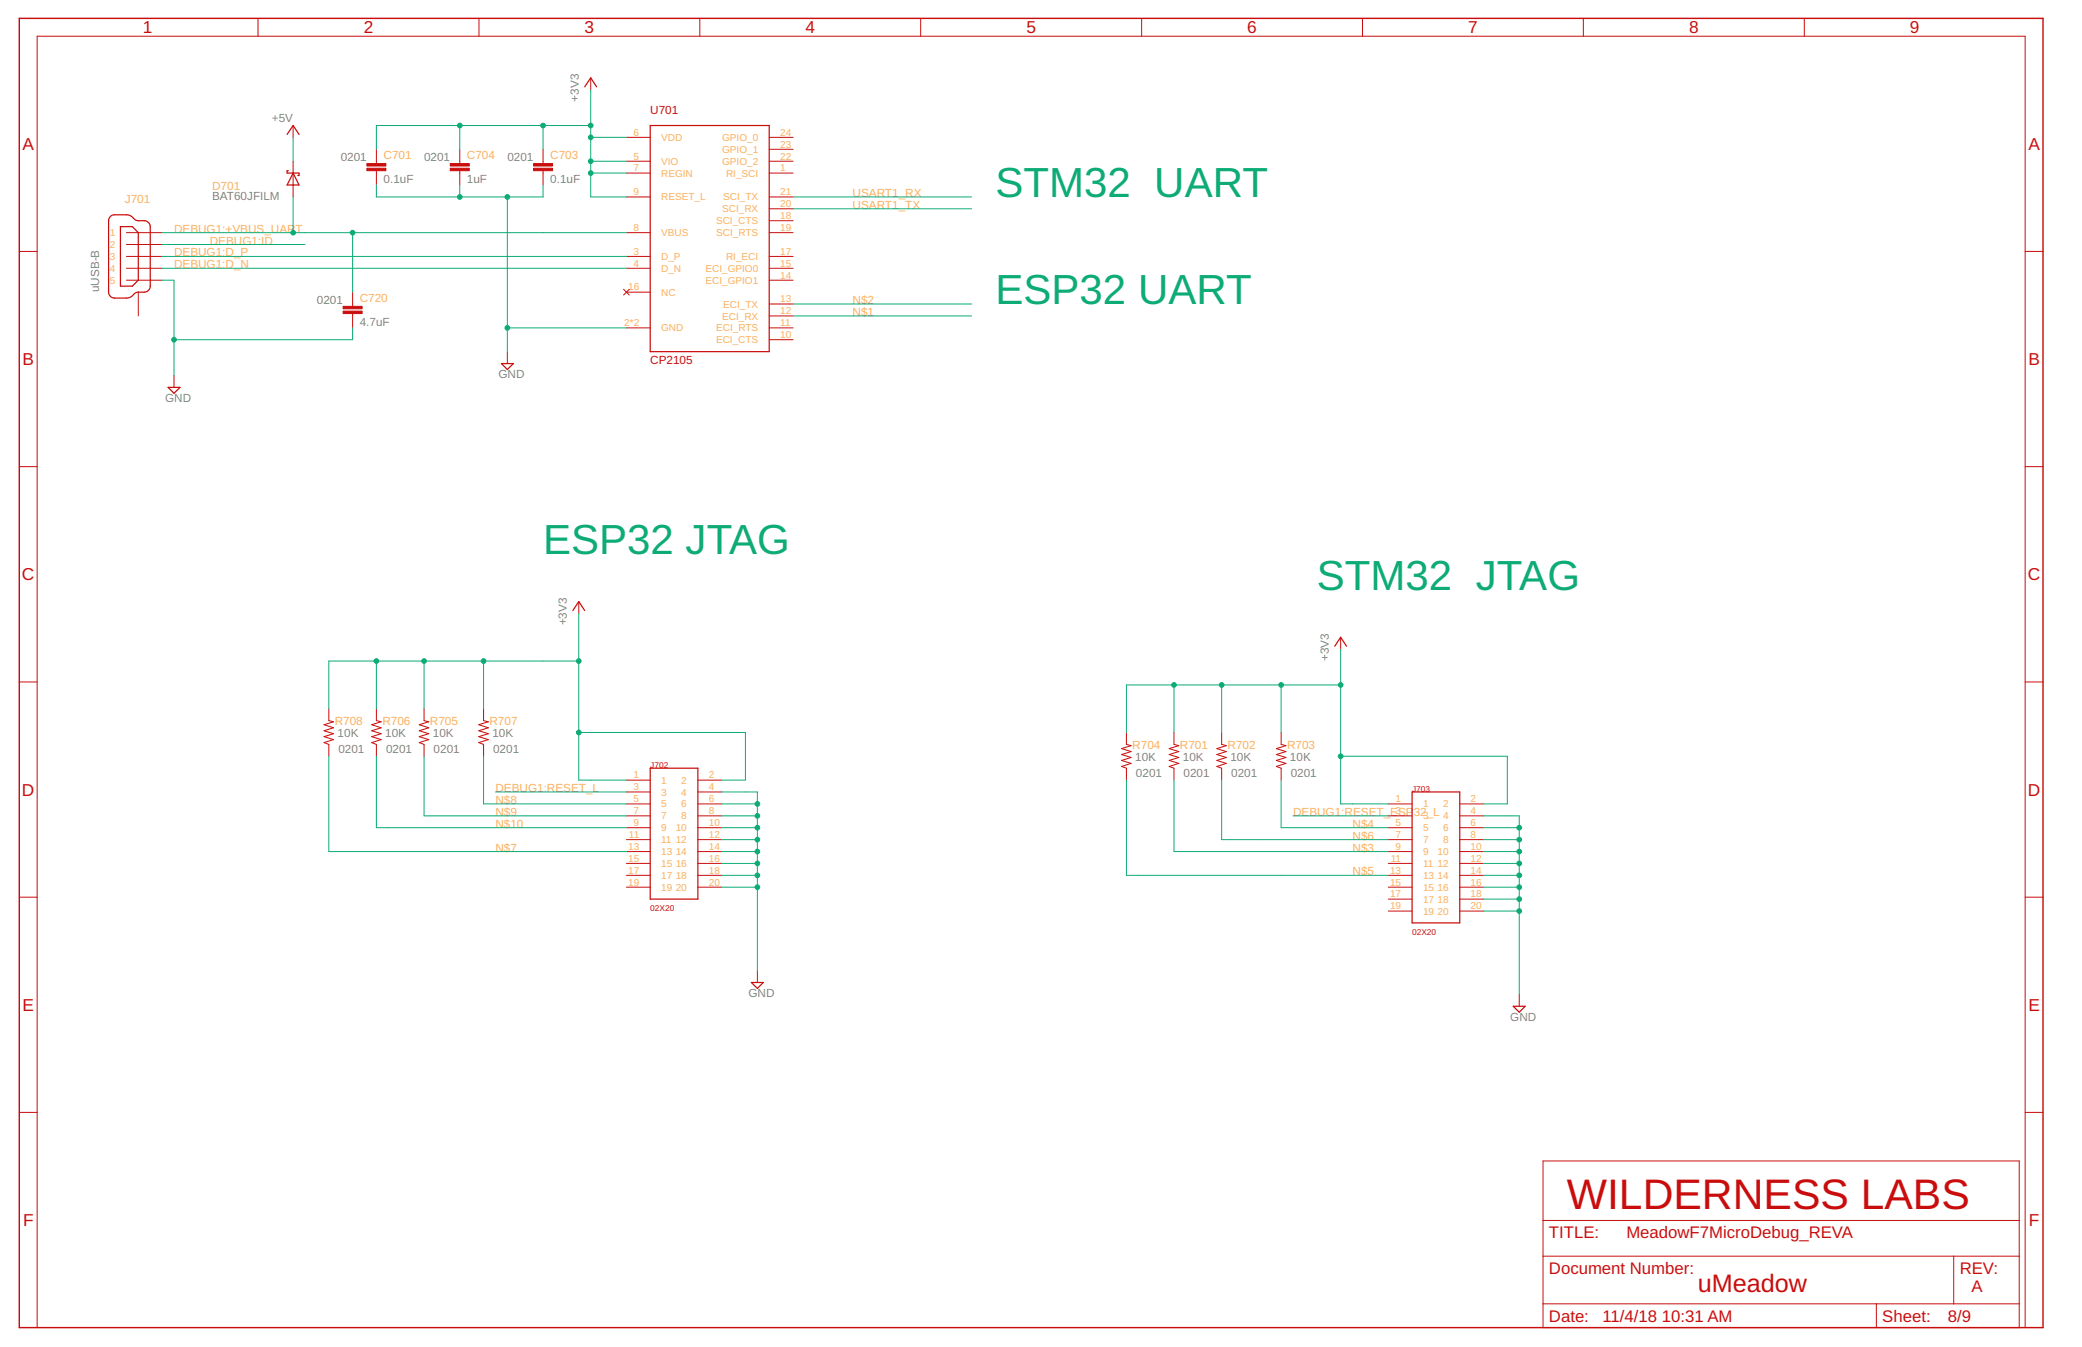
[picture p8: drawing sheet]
<svg xmlns="http://www.w3.org/2000/svg" width="432mm" height="279mm" viewBox="0 0 432 279" stroke-linecap="round" stroke-linejoin="round" font-family="sans-serif">
<path d="M4 3.8h419.7v271.6h-419.7z" fill="none" stroke="#c90d0c" stroke-width=".3"/>
<g fill="none" stroke="#c90d0c" stroke-width=".21">
<path d="M53.5 3.8v3.7M99.3 3.8v3.7M122.5 16.2v2.4M145.1 3.8v3.7M190.9 3.8v3.7M236.8 3.8v3.7M282.6 3.8v3.7M328.4 3.8v3.7M374.2 3.8v3.7M60.8 26v2.5M60.8 33.4v7.5M78.1 31v2.9"/>
<path d="M78.1 35.4v3M95.4 31v2.9M95.4 35.4v3M112.6 31v2.9M112.6 35.4v3M129.9 28.5h5M129.9 33.4h5M129.9 35.9h5M159.5 28.5h5M159.5 33.4h5M159.5 35.9h5M159.5 31h5"/>
<path d="M4 52.2h3.7M26.2 48.3h7.4M26.2 50.7h7.4M26.2 53.2h7.4M26.2 55.6h7.4M26.2 58.1h7.4M129.9 48.3h5M129.9 53.2h5M129.9 55.6h5M129.9 40.9h5M159.5 48.3h5M159.5 53.2h5"/>
<path d="M159.5 55.6h5M159.5 58.1h5M159.5 40.9h5M159.5 43.3h5M159.5 45.8h5M420 52.2h3.7M28.7 60.6v4.9M36.1 77.9v2.4M73.1 60.6v3M73.1 65v3M105.2 72.9v2.5M129.3 60l1.2 1.2"/>
<path d="M129.9 68h5M129.9 60.6h5M130.5 60l-1.2 1.2M159.5 68h5M159.5 63.1h5M159.5 65.5h5M159.5 70.5h5M4 96.8h3.7M420 96.8h3.7M120 124.8v2.5M278 132.2v2.5M4 141.5h3.7"/>
<path d="M68.2 147v2.5l1 .2-2 .6 2 .7-2 .6 2 .6-2 .6 2 .6-2 .6 1 .4v2.5M78.1 147v2.5l1 .2-2 .6 2 .7-2 .6 2 .6-2 .6 2 .6-2 .6 1 .4v2.5M87.9 147v2.5l1 .2-1.9 .6 1.9 .7-1.9 .6 1.9 .6-1.9 .6 1.9 .6-1.9 .6 .9 .4v2.5M100.3 147v2.5l1 .2-2 .6 2 .7-2 .6 2 .6-2 .6 2 .6-2 .6 1 .4v2.5M233.6 151.9v2.5l1 .3-2 .6 2 .6-2 .6 2 .6-2 .6 2 .6-2 .7 1 .3v2.5M243.5 151.9v2.5l1 .3-2 .6 2 .6-2 .6 2 .6-2 .6 2 .6-2 .7 1 .3v2.5M253.4 151.9v2.5l.9 .3-1.9 .6 1.9 .6-1.9 .6 1.9 .6-1.9 .6 1.9 .6-1.9 .7 1 .3v2.5M265.7 151.9v2.5l1 .3-2 .6 2 .6-2 .6 2 .6-2 .6 2 .6-2 .7 1 .3v2.5M420 141.5h3.7M129.9 166.8h5M129.9 169.2h5M129.9 171.7h5"/>
<path d="M129.9 174.2h5M129.9 176.6h5M129.9 179.1h5M129.9 161.8h5M129.9 164.3h5M144.7 166.8h5M144.7 169.2h5M144.7 171.7h5M144.7 174.2h5M144.7 176.6h5M144.7 179.1h5M144.7 161.8h5"/>
<path d="M144.7 164.3h5M287.9 166.8h5M287.9 169.2h5M287.9 171.7h5M287.9 174.2h5M287.9 176.6h5M287.9 179.1h5M302.7 166.8h5M302.7 169.2h5M302.7 171.7h5M302.7 174.2h5M302.7 176.6h5"/>
<path d="M302.7 179.1h5M4 186.1h3.7M129.9 181.6h5M129.9 184h5M144.7 181.6h5M144.7 184h5M287.9 181.6h5M287.9 184h5M287.9 186.5h5M287.9 189h5M302.7 181.6h5M302.7 184h5"/>
<path d="M302.7 186.5h5M302.7 189h5M420 186.1h3.7M157.1 201.3v2.5M315.1 206.2v2.5M4 230.7h3.7M420 230.7h3.7M320 240.8h98.8v34.6h-98.8zM320 253.2h98.8M7.7 275.4v-267.9h412.3v267.9M320 260.6h98.8M320 270.4h98.8"/>
<path d="M389.1 270.4v5M405.2 260.6v9.8"/>
</g>
<g fill="none" stroke="#c90d0c" stroke-width=".25">
<path d="M121.3 18l1.2-1.8 1.2 1.8M59.5 27.9l1.3-1.9 1.2 1.9M59.8 35.4h-.3v.5h2.5v.5h-.2M60.8 35.9l1.2 2.5h-2.5zM134.9 26h24.6v46.9h-24.6zM23 44.8l.7-.2h2.9l.6 .2 .7 .7a2.43 2.43 0 0 0 2 .3l.6 .1 .4 .3 .3 .8v12.4l-.2 .5-.3 .4a2.5 2.5 0 0 1-2 .3l-.8 .3-.7 .7-1 .2h-2.7l-.5-.2-.5-.7v-15.1l.1-.5zM25 47h2.5l1.2 1.3v9.8l-1.2 1.3h-2.5zM104 75.4h2.5l-1.3 1.2zM34.9 80.3h2.4l-1.2 1.3zM118.8 126.6l1.2-1.8 1.3 1.8M276.8 134l1.2-1.8 1.3 1.8M134.9 159.3h9.8v27.2h-9.8z"/>
<path d="M292.9 164.3h9.8v27.1h-9.8zM155.8 203.8h2.5l-1.2 1.2zM313.8 208.7h2.5l-1.2 1.3z"/>
</g>
<g fill="#c90d0c" stroke="#c90d0c" stroke-width=".21">
<path d="M110.7 34.9h3.9v.5h-3.9z"/>
<path d="M110.7 33.9h3.9v.5h-3.9z"/>
<path d="M93.4 34.9h3.9v.5h-3.9z"/>
<path d="M93.4 33.9h3.9v.5h-3.9z"/>
<path d="M76.1 34.9h3.9v.5h-3.9z"/>
<path d="M76.1 33.9h3.9v.5h-3.9z"/>
<path d="M71.2 64.5h3.9v.5h-3.9z"/>
<path d="M71.2 63.5h3.9v.6h-3.9z"/>
</g>
<g fill="none" stroke="#0dab76" stroke-width=".21">
<path d="M122.5 18.6v22.3h7.4M60.8 28.5v4.9M78.1 38.4v2.5h34.5v-2.5M95.4 26v5M95.4 38.4v2.5M112.6 26v5M122.5 26h-44.4v5M122.5 28.5h7.4M122.5 33.4h7.4M122.5 35.9h7.4M33.6 58.1h2.5v19.8M33.6 48.3h96.3"/>
<path d="M33.6 50.7h29.6M33.6 53.2h96.3M33.6 55.6h96.3M60.8 40.9v7.4M73.1 48.3v12.3M105.2 40.9v32M164.5 40.9h37M164.5 43.3h37M73.1 68v2.5h-37M105.2 68h24.7M164.5 63.1h37M164.5 65.5h37"/>
<path d="M78.1 137.1v9.9M87.9 137.1v9.9M100.3 137.1v9.9M120 127.3v34.5h9.9M120 137.1h-51.8v9.9M278 134.7v32.1h9.9M68.2 156.9v19.7h61.7M78.1 156.9v14.8h51.8M87.9 156.9v12.3h42M100.3 156.9v9.9h29.6M120 151.9h34.6v9.9h-4.9M243.5 142.1v9.8"/>
<path d="M253.4 142.1v9.8M265.7 142.1v9.8M278 156.9h34.6v9.9h-4.9M278 142.1h-44.4v9.8M102.8 164.3h27.1M149.7 169.2h7.4M149.7 179.1h7.4M149.7 176.6h7.4M149.7 174.2h7.4M149.7 171.7h7.4M149.7 164.3h7.4v37M149.7 166.8h7.4"/>
<path d="M233.6 161.8v19.8h54.3M243.5 161.8v14.8h44.4M253.4 161.8v12.4h34.5M265.7 161.8v9.9h22.2M268.2 169.2h19.7M307.7 169.2h7.4v37M307.7 179.1h7.4M307.7 176.6h7.4M307.7 174.2h7.4M307.7 171.7h7.4M149.7 184h7.4M149.7 181.6h7.4"/>
<path d="M307.7 189h7.4M307.7 186.5h7.4M307.7 184h7.4M307.7 181.6h7.4"/>
</g>
<g fill="#0dab76" stroke="#0dab76" stroke-width=".21">
<circle cx="36.1" cy="70.5" r=".49"/>
<circle cx="105.2" cy="40.9" r=".49"/>
<circle cx="105.2" cy="68" r=".49"/>
<circle cx="95.4" cy="40.9" r=".49"/>
<circle cx="315.1" cy="189" r=".49"/>
<circle cx="315.1" cy="186.5" r=".49"/>
<circle cx="315.1" cy="184" r=".49"/>
<circle cx="315.1" cy="181.6" r=".49"/>
<circle cx="315.1" cy="179.1" r=".49"/>
<circle cx="315.1" cy="176.6" r=".49"/>
<circle cx="315.1" cy="174.2" r=".49"/>
<circle cx="315.1" cy="171.7" r=".49"/>
<circle cx="157.1" cy="184" r=".49"/>
<circle cx="157.1" cy="181.6" r=".49"/>
<circle cx="157.1" cy="179.1" r=".49"/>
<circle cx="157.1" cy="176.6" r=".49"/>
<circle cx="157.1" cy="174.2" r=".49"/>
<circle cx="157.1" cy="171.7" r=".49"/>
<circle cx="157.1" cy="169.2" r=".49"/>
<circle cx="157.1" cy="166.8" r=".49"/>
<circle cx="60.8" cy="48.3" r=".49"/>
<circle cx="73.1" cy="48.3" r=".49"/>
<circle cx="122.5" cy="28.5" r=".49"/>
<circle cx="122.5" cy="33.4" r=".49"/>
<circle cx="122.5" cy="35.9" r=".49"/>
<circle cx="122.5" cy="26" r=".49"/>
<circle cx="112.6" cy="26" r=".49"/>
<circle cx="95.4" cy="26" r=".49"/>
<circle cx="243.5" cy="142.1" r=".49"/>
<circle cx="253.4" cy="142.1" r=".49"/>
<circle cx="265.7" cy="142.1" r=".49"/>
<circle cx="278" cy="142.1" r=".49"/>
<circle cx="278" cy="156.9" r=".49"/>
<circle cx="78.1" cy="137.1" r=".49"/>
<circle cx="87.9" cy="137.1" r=".49"/>
<circle cx="100.3" cy="137.1" r=".49"/>
<circle cx="120" cy="137.1" r=".49"/>
<circle cx="120" cy="151.9" r=".49"/>
</g>
<text font-size="8.8" fill="#c90d0c" x="325" y="250.7">WILDERNESS LABS</text>
<g font-size="8.7" fill="#0dab76">
<text x="206.4" y="40.8">STM32 UART</text>
<text x="206.4" y="63.1">ESP32 UART</text>
<text x="112.6" y="114.9">ESP32 JTAG</text>
<text x="273.1" y="122.3">STM32 JTAG</text>
</g>
<text font-size="5.2" fill="#c90d0c" x="352.1" y="268">uMeadow</text>
<g font-size="3.6" fill="#c90d0c">
<text x="29.6" y="6.9">1</text>
<text x="75.4" y="6.9">2</text>
<text x="121.2" y="6.9">3</text>
<text x="167" y="6.9">4</text>
<text x="212.9" y="6.9">5</text>
<text x="258.7" y="6.9">6</text>
<text x="304.5" y="6.9">7</text>
<text x="350.3" y="6.9">8</text>
<text x="396.1" y="6.9">9</text>
<text x="4.7" y="31.1">A</text>
<text x="420.7" y="31.1">A</text>
<text x="4.7" y="75.8">B</text>
<text x="420.7" y="75.8">B</text>
<text x="4.6" y="120.4">C</text>
<text x="420.6" y="120.4">C</text>
<text x="4.6" y="165">D</text>
<text x="420.6" y="165">D</text>
<text x="4.7" y="209.7">E</text>
<text x="420.7" y="209.7">E</text>
<text x="4.8" y="254.3">F</text>
<text x="420.8" y="254.3">F</text>
</g>
<g font-size="3.5" fill="#c90d0c">
<text x="321.3" y="256.9">TITLE:</text>
<text x="337.3" y="256.9">MeadowF7MicroDebug_REVA</text>
<text x="321.3" y="264.3">Document Number:</text>
<text x="406.4" y="264.3">REV:</text>
<text x="408.9" y="268">A</text>
<text x="321.3" y="274.1">Date:</text>
<text x="332.4" y="274.1">11/4/18</text>
<text x="344.7" y="274.1">10:31 AM</text>
<text x="390.4" y="274.1">Sheet:</text>
<text x="404" y="274.1">8/9</text>
</g>
<g font-size="2.4" fill="#808080">
<text x="120" y="21.1" transform="rotate(-90 120 21.1)">+3V3</text>
<text x="56.4" y="25.3">+5V</text>
<text x="70.7" y="33.4">0201</text>
<text x="87.9" y="33.4">0201</text>
<text x="105.2" y="33.4">0201</text>
<text x="44" y="41.5">BAT60JFILM</text>
<text x="79.5" y="38">0.1uF</text>
<text x="96.8" y="38">1uF</text>
<text x="114.1" y="38">0.1uF</text>
<text x="20.5" y="60.6" transform="rotate(-90 20.5 60.6)">uUSB-B</text>
<text x="65.7" y="63.1">0201</text>
<text x="74.6" y="67.6">4.7uF</text>
<text x="34.2" y="83.4">GND</text>
<text x="103.4" y="78.5">GND</text>
<text x="117.6" y="129.7" transform="rotate(-90 117.6 129.7)">+3V3</text>
<text x="275.6" y="137.1" transform="rotate(-90 275.6 137.1)">+3V3</text>
<text x="70" y="152.9">10K</text>
<text x="79.9" y="152.9">10K</text>
<text x="89.8" y="152.9">10K</text>
<text x="102.1" y="152.9">10K</text>
<text x="70.2" y="156.1">0201</text>
<text x="80.1" y="156.1">0201</text>
<text x="89.9" y="156.1">0201</text>
<text x="102.3" y="156.1">0201</text>
<text x="235.4" y="157.9">10K</text>
<text x="235.6" y="161.1">0201</text>
<text x="245.3" y="157.9">10K</text>
<text x="245.5" y="161.1">0201</text>
<text x="255.2" y="157.9">10K</text>
<text x="255.3" y="161.1">0201</text>
<text x="267.5" y="157.9">10K</text>
<text x="267.7" y="161.1">0201</text>
<text x="155.2" y="206.9">GND</text>
<text x="313.2" y="211.8">GND</text>
</g>
<g font-size="2.4" fill="#c90d0c">
<text x="134.9" y="23.6">U701</text>
<text x="134.9" y="75.4">CP2105</text>
</g>
<g font-size="2.4" fill="#fbaf5c">
<text x="79.5" y="33.1">C701</text>
<text x="96.8" y="33.1">C704</text>
<text x="114.1" y="33.1">C703</text>
<text x="44" y="39.4">D701</text>
<text x="176.8" y="40.8">USART1_RX</text>
<text x="25.9" y="42.1">J701</text>
<text x="176.8" y="43.3">USART1_TX</text>
<text x="36.1" y="48.3">DEBUG1:+VBUS_UAR</text>
<text x="36.1" y="53.2">DEBUG1:D_P</text>
<text x="43.5" y="50.7">DEBUG1:ID</text>
<text x="61.3" y="48.3">T</text>
<text x="36.1" y="55.7">DEBUG1:D_N</text>
<text x="74.6" y="62.7">C720</text>
<text x="176.8" y="63.1">N$2</text>
<text x="176.8" y="65.5">N$1</text>
<text x="69.4" y="150.5">R708</text>
<text x="79.3" y="150.5">R706</text>
<text x="89.2" y="150.5">R705</text>
<text x="101.5" y="150.5">R707</text>
<text x="234.8" y="155.4">R704</text>
<text x="244.7" y="155.4">R701</text>
<text x="254.6" y="155.4">R702</text>
<text x="266.9" y="155.4">R703</text>
<text x="102.8" y="166.8">N$8</text>
<text x="102.8" y="164.3">DEBUG1:RESET_L</text>
<text x="102.8" y="169.2">N$9</text>
<text x="102.8" y="171.7">N$10</text>
<text x="268.2" y="169.2">DEBUG1:RESET_ESP</text>
<text x="280.5" y="171.7">N$4</text>
<text x="293.2" y="169.2">32_L</text>
<text x="102.8" y="176.6">N$7</text>
<text x="280.5" y="174.2">N$6</text>
<text x="280.5" y="176.6">N$3</text>
<text x="280.5" y="181.6">N$5</text>
</g>
<g font-size="2.1" fill="#fbaf5c">
<text x="131.4" y="28.2">6</text>
<text x="137.1" y="29.2">VDD</text>
<text x="149.8" y="29.2">GPIO_0</text>
<text x="161.8" y="28.2">24</text>
<text x="131.4" y="33.1">5</text>
<text x="131.4" y="35.6">7</text>
<text x="137.1" y="34.2">VIO</text>
<text x="149.8" y="31.7">GPIO_1</text>
<text x="149.8" y="34.2">GPIO_2</text>
<text x="161.8" y="35.6">1</text>
<text x="161.8" y="30.6">23</text>
<text x="161.8" y="33.1">22</text>
<text x="131.4" y="40.5">9</text>
<text x="137.1" y="41.6">RESET_L</text>
<text x="137.1" y="36.6">REGIN</text>
<text x="150" y="41.6">SCI_TX</text>
<text x="150.6" y="36.6">RI_SCI</text>
<text x="161.8" y="40.5">21</text>
<text x="131.4" y="47.9">8</text>
<text x="148.5" y="46.5">SCI_CTS</text>
<text x="149.8" y="44.1">SCI_RX</text>
<text x="161.8" y="43">20</text>
<text x="161.8" y="45.4">18</text>
<text x="161.8" y="47.9">19</text>
<text x="22.8" y="49">1</text>
<text x="22.8" y="51.5">2</text>
<text x="22.8" y="53.9">3</text>
<text x="131.4" y="52.8">3</text>
<text x="137.1" y="49">VBUS</text>
<text x="137.1" y="53.9">D_P</text>
<text x="148.5" y="49">SCI_RTS</text>
<text x="150.6" y="53.9">RI_ECI</text>
<text x="161.8" y="52.8">17</text>
<text x="22.8" y="56.4">4</text>
<text x="22.8" y="58.9">5</text>
<text x="131.4" y="55.3">4</text>
<text x="137.1" y="56.4">D_N</text>
<text x="146.3" y="56.4">ECI_GPIO0</text>
<text x="146.3" y="58.9">ECI_GPIO1</text>
<text x="161.8" y="55.3">15</text>
<text x="161.8" y="57.8">14</text>
<text x="130.3" y="60.2">16</text>
<text x="137.1" y="61.3">NC</text>
<text x="150" y="63.8">ECI_TX</text>
<text x="161.8" y="62.7">13</text>
<text x="161.8" y="65.2">12</text>
<text x="129.5" y="67.7">2*2</text>
<text x="137.1" y="68.7">GND</text>
<text x="148.5" y="71.2">ECI_CTS</text>
<text x="148.5" y="68.7">ECI_RTS</text>
<text x="149.8" y="66.3">ECI_RX</text>
<text x="161.8" y="67.7">11</text>
<text x="161.8" y="70.1">10</text>
<text x="131.4" y="161.5">1</text>
<text x="147" y="161.5">2</text>
<text x="131.4" y="163.9">3</text>
<text x="131.4" y="166.4">5</text>
<text x="137.1" y="162.6">1</text>
<text x="137.1" y="165">3</text>
<text x="137.1" y="167.5">5</text>
<text x="141.3" y="162.6">2</text>
<text x="141.3" y="165">4</text>
<text x="141.3" y="167.5">6</text>
<text x="147" y="163.9">4</text>
<text x="147" y="166.4">6</text>
<text x="289.4" y="166.4">1</text>
<text x="295.1" y="167.5">1</text>
<text x="299.3" y="167.5">2</text>
<text x="305" y="166.4">2</text>
<text x="130.4" y="173.8">11</text>
<text x="131.4" y="168.9">7</text>
<text x="131.4" y="171.3">9</text>
<text x="137.1" y="170">7</text>
<text x="137.1" y="172.4">9</text>
<text x="140.1" y="172.4">10</text>
<text x="141.3" y="170">8</text>
<text x="147" y="168.9">8</text>
<text x="147" y="171.3">10</text>
<text x="147" y="173.8">12</text>
<text x="289.4" y="168.9">3</text>
<text x="289.4" y="171.3">5</text>
<text x="289.4" y="173.8">7</text>
<text x="295.1" y="170">3</text>
<text x="295.1" y="172.4">5</text>
<text x="299.3" y="170">4</text>
<text x="299.3" y="172.4">6</text>
<text x="305" y="168.9">4</text>
<text x="305" y="171.3">6</text>
<text x="305" y="173.8">8</text>
<text x="130.3" y="176.3">13</text>
<text x="130.3" y="178.8">15</text>
<text x="137.1" y="174.9">11</text>
<text x="137.1" y="177.4">13</text>
<text x="137.1" y="179.8">15</text>
<text x="140.1" y="174.9">12</text>
<text x="140.1" y="177.4">14</text>
<text x="140.1" y="179.8">16</text>
<text x="147" y="176.3">14</text>
<text x="147" y="178.8">16</text>
<text x="288.4" y="178.8">11</text>
<text x="289.4" y="176.3">9</text>
<text x="295.1" y="174.9">7</text>
<text x="295.1" y="177.4">9</text>
<text x="295.1" y="179.8">11</text>
<text x="298.2" y="177.4">10</text>
<text x="298.2" y="179.8">12</text>
<text x="299.3" y="174.9">8</text>
<text x="305" y="176.3">10</text>
<text x="305" y="178.8">12</text>
<text x="130.3" y="181.2">17</text>
<text x="130.3" y="183.7">19</text>
<text x="137.1" y="182.3">17</text>
<text x="137.1" y="184.8">19</text>
<text x="140.1" y="182.3">18</text>
<text x="140.1" y="184.8">20</text>
<text x="147" y="181.2">18</text>
<text x="147" y="183.7">20</text>
<text x="288.3" y="181.2">13</text>
<text x="288.3" y="183.7">15</text>
<text x="295.1" y="182.3">13</text>
<text x="295.1" y="184.8">15</text>
<text x="298.2" y="182.3">14</text>
<text x="298.2" y="184.8">16</text>
<text x="305" y="181.2">14</text>
<text x="305" y="183.7">16</text>
<text x="288.3" y="186.2">17</text>
<text x="288.3" y="188.6">19</text>
<text x="295.1" y="187.2">17</text>
<text x="295.1" y="189.7">19</text>
<text x="298.2" y="187.2">18</text>
<text x="298.2" y="189.7">20</text>
<text x="305" y="186.2">18</text>
<text x="305" y="188.6">20</text>
</g>
<g font-size="1.7" fill="#c90d0c">
<text x="134.9" y="159.3">J702</text>
<text x="292.9" y="164.3">J703</text>
<text x="134.9" y="189">02X20</text>
<text x="292.9" y="193.9">02X20</text>
</g>
</svg>
